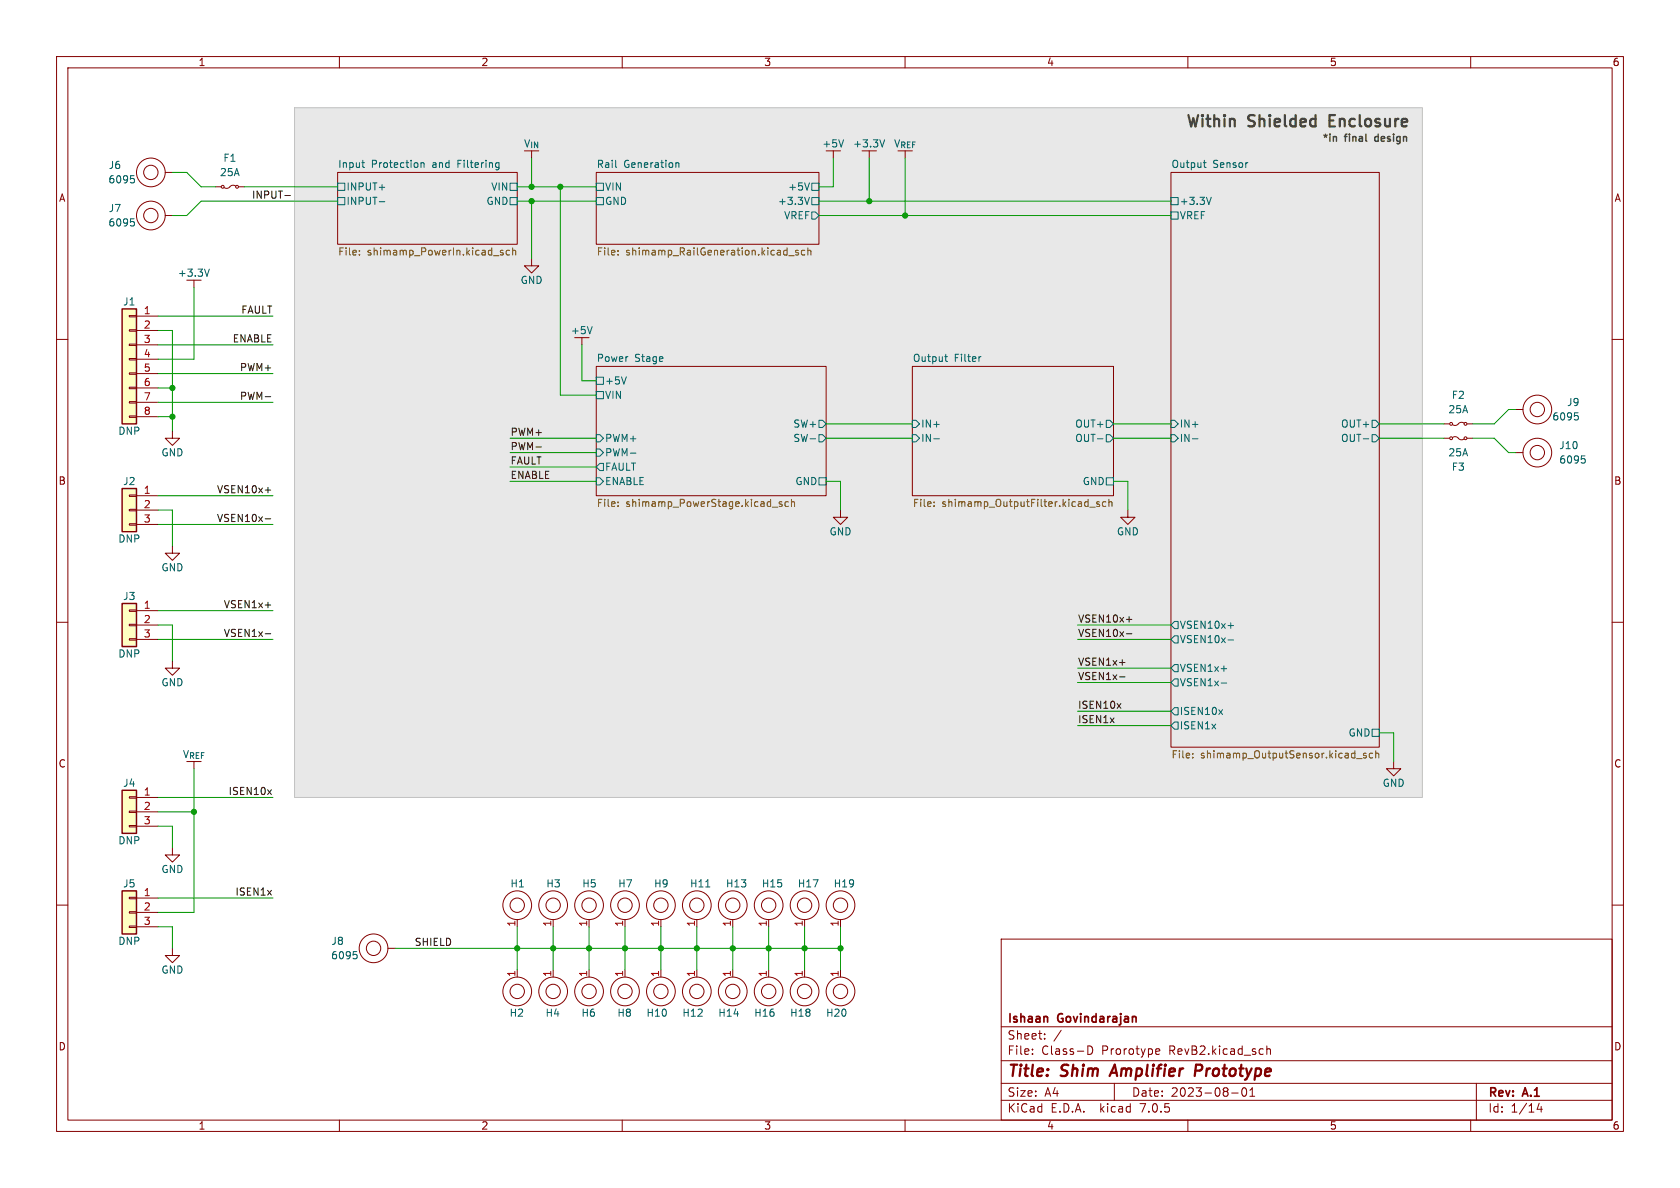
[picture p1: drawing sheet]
<svg xmlns="http://www.w3.org/2000/svg" width="297mm" height="210mm" viewBox="0 0 297 210" stroke-linecap="round" stroke-linejoin="round" font-family="sans-serif">
<path d="M0 0h297v210h-297z" fill="#fff" stroke="#fff" stroke-width=".18"/>
<g fill="none" stroke="#840000" stroke-width=".18">
<path d="M10 10h277v190h-277zM12 12h273v186h-273zM60 10v2M110 10v2M160 10v2M210 10v2M260 10v2M29.2 30.5h1.3M29.2 38.1h1.3M38.1 33h1M41.7 32.9a.89 .89 0 0 0-1.3 .3l-.4 .1-.4-.2M42.2 33h1"/>
<path d="M59.7 30.5h31.7v12.7h-31.7zM94 26.7v1.2M105.4 30.5h39.4v12.7h-39.4zM147.3 26.7v1.2M153.7 26.7v1.2M160 26.7v1.2M207 30.5h36.8v101.6h-36.8zM10 60h2M22.9 58.3h1.2v.2h-1.2zM22.9 55.8h1.2v.2h-1.2zM24.1 55.9h3.8M24.1 58.4h3.8"/>
<path d="M34.3 49.5v1.3M94 45.7v1.3h1.2l-1.2 1.3-1.3-1.3h1.3M102.9 59.7v1.3M285 60h2M22.9 73.5h1.2v.3h-1.2zM22.9 71h1.2v.2h-1.2zM22.9 68.5h1.2v.2h-1.2zM22.9 65.9h1.2v.3h-1.2zM22.9 63.4h1.2v.2h-1.2zM22.9 60.8h1.2v.3h-1.2zM24.1 61h3.8M24.1 63.5h3.8"/>
<path d="M24.1 66h3.8M24.1 68.6h3.8M24.1 71.1h3.8M24.1 73.7h3.8M30.5 76.2v1.3h1.2l-1.2 1.2-1.3-1.2h1.3M105.4 64.8h40.6v22.8h-40.6zM161.3 64.8h35.5v22.8h-35.5zM255.3 77.5h.9M255.3 74.9h.9M256.8 77.3a.96 .96 0 0 1 1.3 .4h.4l.3-.1M258.8 74.8a.89 .89 0 0 0-1.2 .3l-.4 .1-.4-.1M259.4 77.5h.9"/>
<path d="M259.4 74.9h.9M268 72.4h1.2M22.9 92.6h1.2v.2h-1.2zM22.9 90h1.2v.3h-1.2zM22.9 87.5h1.2v.3h-1.2zM24.1 87.6h3.8M24.1 90.2h3.8M24.1 92.7h3.8M30.5 96.5v1.3h1.2l-1.2 1.3-1.3-1.3h1.3M148.6 90.2v1.2h1.3l-1.3 1.3-1.3-1.3h1.3M199.4 90.2v1.2h1.3l-1.3 1.3-1.3-1.3h1.3M268 80h1.2"/>
<path d="M10 110h2M22.9 112.9h1.2v.3h-1.2zM22.9 110.4h1.2v.2h-1.2zM22.9 107.8h1.2v.3h-1.2zM24.1 108h3.8M24.1 110.5h3.8M24.1 113h3.8M30.5 116.8v1.3h1.2l-1.2 1.3-1.3-1.3h1.3M285 110h2M34.3 134.6v1.3M246.4 134.6v1.3h1.2l-1.2 1.3-1.3-1.3h1.3M10 160h2"/>
<path d="M22.9 145.9h1.2v.3h-1.2zM22.9 143.4h1.2v.2h-1.2zM22.9 140.8h1.2v.3h-1.2zM22.9 158.6h1.2v.3h-1.2zM24.1 141h3.8M24.1 143.5h3.8M24.1 146.1h3.8M24.1 158.8h3.8M30.5 149.9v1.2h1.2l-1.2 1.3-1.3-1.3h1.3M285 160h2M22.9 163.7h1.2v.3h-1.2zM22.9 161.2h1.2v.2h-1.2z"/>
<path d="M24.1 161.3h3.8M24.1 163.8h3.8M30.5 167.6v1.3h1.2l-1.2 1.3-1.3-1.3h1.3M68.6 167.6h1.2M91.4 162.6v1.2M91.4 171.5v1.2M97.8 162.6v1.2M97.8 171.5v1.2M104.1 162.6v1.2M104.1 171.5v1.2M110.5 162.6v1.2M110.5 171.5v1.2"/>
<path d="M116.8 162.6v1.2M116.8 171.5v1.2M123.2 162.6v1.2M123.2 171.5v1.2M129.5 162.6v1.2M129.5 171.5v1.2M135.9 162.6v1.2M135.9 171.5v1.2M142.2 162.6v1.2M142.2 171.5v1.2M148.6 162.6v1.2M148.6 171.5v1.2"/>
<path d="M177 166h108v32h-108zM60 198v2M110 198v2M160 198v2M177 194.5h108M177 191.5h108M177 187.5h108M177 181.5h108M182.5 186.3v.1M182.5 185.5v.1M184.7 183.6v.1M184.7 182.8v.1"/>
<path d="M187.6 182.1l-1.3 2M192.3 184.9a.76 .76 0 0 1 .9 .7 .76 .76 0 0 1-.9 .8zM197 191.5v3M204.3 186.2l.2 .2 .5-.1M204.3 185.6l.2-.2h.3l.2 .2v.2l-.7 .1M210 198v2M217.7 193.2h1.2M219.7 192.4a1 1 0 0 0 .2 1.4 .81 .81 0 0 0 .6-.6 .81 .81 0 0 0-.3-.8M221 193.8h.8M221 192.7l.4-.4v1.5M224 185.5l.2-.1 .3 .1 .1 .9M224 184.9v1.5"/>
<path d="M260 198v2M261 191.5v6.5M272.1 195l-.4 1.1h1M272.5 195.6v1"/>
<circle cx="26.7" cy="30.5" r="2.54"/>
<circle cx="26.7" cy="38.1" r="2.54"/>
<circle cx="26.7" cy="30.5" r="1.27"/>
<circle cx="26.7" cy="38.1" r="1.27"/>
<circle cx="39.4" cy="33" r=".25"/>
<circle cx="41.9" cy="33" r=".25"/>
<circle cx="256.5" cy="74.9" r=".25"/>
<circle cx="256.5" cy="77.5" r=".25"/>
<circle cx="259.1" cy="77.5" r=".25"/>
<circle cx="259.1" cy="74.9" r=".25"/>
<circle cx="271.8" cy="72.4" r="2.54"/>
<circle cx="271.8" cy="72.4" r="1.27"/>
<circle cx="271.8" cy="80" r="2.54"/>
<circle cx="271.8" cy="80" r="1.27"/>
<circle cx="66" cy="167.6" r="2.54"/>
<circle cx="66" cy="167.6" r="1.27"/>
<circle cx="91.4" cy="175.3" r="2.54"/>
<circle cx="91.4" cy="160" r="2.54"/>
<circle cx="91.4" cy="175.3" r="1.27"/>
<circle cx="91.4" cy="160" r="1.27"/>
<circle cx="97.8" cy="175.3" r="2.54"/>
<circle cx="97.8" cy="160" r="2.54"/>
<circle cx="97.8" cy="160" r="1.27"/>
<circle cx="97.8" cy="175.3" r="1.27"/>
<circle cx="104.1" cy="175.3" r="2.54"/>
<circle cx="104.1" cy="160" r="2.54"/>
<circle cx="104.1" cy="175.3" r="1.27"/>
<circle cx="104.1" cy="160" r="1.27"/>
<circle cx="110.5" cy="175.3" r="2.54"/>
<circle cx="110.5" cy="160" r="2.54"/>
<circle cx="110.5" cy="160" r="1.27"/>
<circle cx="110.5" cy="175.3" r="1.27"/>
<circle cx="116.8" cy="175.3" r="2.54"/>
<circle cx="116.8" cy="160" r="2.54"/>
<circle cx="116.8" cy="175.3" r="1.27"/>
<circle cx="116.8" cy="160" r="1.27"/>
<circle cx="123.2" cy="175.3" r="2.54"/>
<circle cx="123.2" cy="160" r="2.54"/>
<circle cx="123.2" cy="160" r="1.27"/>
<circle cx="123.2" cy="175.3" r="1.27"/>
<circle cx="129.5" cy="175.3" r="2.54"/>
<circle cx="129.5" cy="160" r="2.54"/>
<circle cx="129.5" cy="175.3" r="1.27"/>
<circle cx="129.5" cy="160" r="1.27"/>
<circle cx="135.9" cy="175.3" r="2.54"/>
<circle cx="135.9" cy="160" r="2.54"/>
<circle cx="135.9" cy="160" r="1.27"/>
<circle cx="135.9" cy="175.3" r="1.27"/>
<circle cx="142.2" cy="175.3" r="2.54"/>
<circle cx="142.2" cy="160" r="2.54"/>
<circle cx="142.2" cy="160" r="1.27"/>
<circle cx="142.2" cy="175.3" r="1.27"/>
<circle cx="148.6" cy="175.3" r="2.54"/>
<circle cx="148.6" cy="160" r="2.54"/>
<circle cx="148.6" cy="160" r="1.27"/>
<circle cx="148.6" cy="175.3" r="1.27"/>
</g>
<path d="M211.3 189.3h.8M212.2 188.2h-.7l-.3 2" fill="none" stroke="#840000" stroke-width=".4"/>
<g fill="#ffffc2" stroke="#ffffc2" stroke-width=".18">
<path d="M59.7 30.5h31.7v12.7h-31.7z"/>
<path d="M105.4 64.8h40.6v22.8h-40.6z"/>
<path d="M207 30.5h36.8v101.6h-36.8z"/>
<path d="M161.3 64.8h35.5v22.8h-35.5z"/>
<path d="M105.4 30.5h39.4v12.7h-39.4z"/>
<path d="M21.6 86.4h2.5v7.6h-2.5z"/>
<path d="M21.6 54.6h2.5v20.3h-2.5z"/>
<path d="M21.6 139.7h2.5v7.6h-2.5z"/>
<path d="M21.6 157.5h2.5v7.6h-2.5z"/>
<path d="M21.6 106.7h2.5v7.6h-2.5z"/>
</g>
<path d="M52.1 19.1h199.4v121.9h-199.4z" fill="#e8e8e8" stroke="#e8e8e8" stroke-width=".18"/>
<g fill="none" stroke="#006464" stroke-width=".18">
<path d="M23.1 31.1h.6M23.1 38.7h.6M23.5 31.5l.3 .3v.3l-.3 .2M23.5 39.2l.3 .2v.3l-.3 .2M59.7 34.9h1.3v1.3h-1.3zM59.7 32.4h1.3v1.3h-1.3zM64 28.8h.4M64.2 29.5l.2 .1M67.1 35.7h.9M74.4 28.9l.2-.1h.3l.1 .8M74.4 28.8v.8M87.7 28.8h.5"/>
<path d="M87.7 29.5h.5M88.2 28.8v1l-.2 .2h-.3M90.2 34.9h1.2v1.3h-1.2zM90.2 32.4h1.2v1.3h-1.2zM105.4 34.9h1.3v1.3h-1.3zM105.4 32.4h1.3v1.3h-1.3zM108.9 29.5l.1 .1M119.5 28.9l.2-.1h.3v.8M119.5 28.8v.8M143.1 34.9l-.4 1.2M143.5 37.5h.6l.7 .6-.7 .6h-.6zM143.5 32.4h1.3v1.3h-1.3z"/>
<path d="M143.5 34.9h1.3v1.3h-1.3zM149.1 24.7l-.4 1.3M156.4 24.7l-.4 1.3M207 34.9h1.3v1.3h-1.3zM207 37.5h1.3v1.2h-1.3zM212.7 28.8h.5M212.9 28.3v1.1l.3 .2M214.1 34.9l-.4 1.2M220.5 28.8h.1M37 47.6l-.4 1.2M104.7 57.7l-.4 1.3M105.4 79.4h.6l.7 .6-.7 .6h-.6z"/>
<path d="M105.4 76.8h.6l.7 .7-.7 .6h-.6zM105.4 66.7h1.3v1.2h-1.3zM105.4 69.2h1.3v1.3h-1.3zM110.7 66.6l-.4 1.3M144.8 76.8h.6l.6 .7-.6 .6h-.6zM144.8 74.3h.6l.6 .6-.6 .7h-.6zM161.3 76.8h.6l.7 .7-.7 .6h-.6zM161.3 74.3h.6l.7 .6-.7 .7h-.6zM165.1 77.6h1M167 63h.5M167.2 62.6v1.1l.3 .2M173.4 63l-.3 .2"/>
<path d="M194 77.6h1M195.6 74.3h.6l.6 .6-.6 .7h-.6zM195.6 76.8h.6l.6 .7-.6 .6h-.6zM207 74.3h.6l.7 .6-.7 .7h-.6zM207 76.8h.6l.7 .7-.7 .6h-.6zM210.8 77.6h1M241 77.6h1M242.6 74.3h.6l.6 .6-.6 .7h-.6zM242.6 76.8h.6l.6 .7-.6 .6h-.6zM278.4 73h.6M278.8 73.5l.2 .2v.3l-.2 .2M105.4 84.5h.6l.7 .6-.7 .6h-.6z"/>
<path d="M106 81.9h.7v1.3h-.7l-.6-.6zM111.4 80.1h1M144.8 84.5h1.2v1.2h-1.2zM195.6 84.5h1.2v1.2h-1.2zM279.6 80.6h.6M280 81.1l.3 .2v.3l-.3 .3M207.6 117.5h.7v1.2h-.7l-.6-.6zM207.6 109.9h.7v1.2h-.7l-.6-.6zM207.6 112.4h.7v1.3h-.7l-.6-.7zM215.9 118.2h1M217.1 110.6h1M217.1 113.1h1"/>
<path d="M207 120.7l.6-.7h.7v1.3h-.7zM207 128.3l.6-.7h.7v1.3h-.7zM207.6 125.1h.7v1.3h-.7l-.6-.7zM215.5 125.5l.6 .8M215.9 120.7h1M216.1 125.5l-.6 .8M242.6 128.9h1.2v1.3h-1.2zM124.8 156.8h.7M62.5 168.2h.6M62.9 168.7l.2 .2v.3l-.2 .3"/>
</g>
<g fill="none" stroke="#725600" stroke-width=".18">
<path d="M63.5 45v.1M63.5 44.3v.1M88.9 44.3l-.3-.1-.1 .2v.2l.4 .1v.3h-.4M90.1 44.3l-.4-.1-.2 .3 .1 .5h.5M90.6 44.4l.2-.2 .3 .1 .1 .8M90.6 43.8v1.3M109.3 44.3v.1M109.3 45v.1M139.4 45.2h1M141.1 44.3l-.3-.1-.2 .2 .1 .2 .4 .1v.3h-.5M142.3 44.3l-.4-.1-.2 .3 .1 .5h.5M142.8 44.4l.2-.2 .3 .1 .1 .8"/>
<path d="M142.8 43.8v1.3M109.3 89.4v.1M109.3 88.8v.1M136.5 89.7h1M138.2 88.8l-.3-.1-.2 .2 .1 .2 .4 .1v.3h-.5M139.4 88.8l-.4-.1-.2 .2 .1 .6h.5M139.9 88.8l.2-.1 .3 .1 .1 .7M139.9 88.3v1.2M165.1 89.4v.1M165.1 88.8v.1M192.7 89.7h.9M194.3 88.8l-.3-.1-.1 .2v.2l.4 .1v.3h-.4"/>
<path d="M195.5 88.8l-.4-.1-.2 .2 .1 .6h.5M196 88.8l.2-.1 .3 .1 .1 .7M196 88.3v1.2M210.9 133.9v.1M210.9 133.2v.1M239.8 134.1h1M241.5 133.2l-.3-.1-.2 .2 .1 .2 .4 .1v.3h-.5M242.7 133.2l-.4-.1-.2 .3 .1 .5h.5M243.2 133.3l.2-.2 .3 .1 .1 .8M243.2 132.7v1.3"/>
</g>
<path d="M21.6 54.6h2.5v20.3h-2.5zM21.6 86.4h2.5v7.6h-2.5zM21.6 106.7h2.5v7.6h-2.5zM21.6 139.7h2.5v7.6h-2.5zM21.6 157.5h2.5v7.6h-2.5z" fill="none" stroke="#840000" stroke-width=".25"/>
<g fill="none" stroke="#0f0f0f" stroke-width=".18">
<path d="M50.4 34.6h.9M46.9 70.1h1M94.7 79h1M46.9 86.6h1M46.9 91.7h1M46.9 112h1M46.9 107h1M197.9 117.1h1M197.9 119.7h1M199.1 112h1M199.1 109.5h1M47.3 139.6l.7 .9"/>
<path d="M48 139.6l-.7 .9M197.5 124.4l.7 .8M198.2 124.4l-.7 .8"/>
</g>
<path d="M52.1 19.1h199.4v121.9h-199.4z" fill="none" stroke="#c2c2c2" stroke-width=".18"/>
<g fill="none" stroke="#009600" stroke-width=".18">
<path d="M30.5 30.5h2.5l2.6 2.5h2.5M43.2 33h16.5M59.7 35.6h-24.1l-2.6 2.5h-2.5M91.4 33h14M91.4 35.6h14M94 27.9v5.1M94 35.6v10.1M99.1 33v36.9h6.3M144.8 38.1h62.2M144.8 35.6h62.2M147.3 27.9v5.1h-2.5M153.7 27.9v7.7"/>
<path d="M160 27.9v10.2M27.9 55.9h20.4M27.9 58.4h2.6v17.8M34.3 50.8v12.7h-6.4M27.9 68.6h2.6M27.9 71.1h20.4M27.9 61h20.4M27.9 66h20.4M27.9 73.7h2.6M90.2 77.5h15.2M102.9 61v6.3h2.5M146 77.5h15.3"/>
<path d="M146 74.9h15.3M196.8 77.5h10.2M196.8 74.9h10.2M243.8 77.5h11.5M243.8 74.9h11.5M260.3 77.5h3.9l2.5 2.5h1.3M268 72.4h-1.3l-2.5 2.5h-3.9M27.9 90.2h2.6v6.3M27.9 87.6h20.4M27.9 92.7h20.4M90.2 80h15.2M90.2 85.1h15.2"/>
<path d="M90.2 82.6h15.2M146 85.1h2.6v5.1M196.8 85.1h2.6v5.1M27.9 110.5h2.6v6.3M27.9 113h20.4M27.9 108h20.4M190.5 110.5h16.5M190.5 113h16.5M190.5 118.1h16.5M34.3 135.9v25.4h-6.4M190.5 128.3h16.5M190.5 125.7h16.5"/>
<path d="M190.5 120.7h16.5M243.8 129.5h2.6v5.1M27.9 146.1h2.6v3.8M27.9 141h20.4M27.9 143.5h6.4M27.9 158.8h20.4M27.9 163.8h2.6v3.8M69.8 167.6h78.8M91.4 163.8v7.7M97.8 163.8v7.7M104.1 163.8v7.7M110.5 163.8v7.7"/>
<path d="M116.8 163.8v7.7M123.2 163.8v7.7M129.5 163.8v7.7M135.9 163.8v7.7M142.2 163.8v7.7M148.6 163.8v7.7"/>
</g>
<g fill="#009600" stroke="#009600" stroke-width=".18">
<circle cx="99.1" cy="33" r=".46"/>
<circle cx="94" cy="33" r=".46"/>
<circle cx="94" cy="35.6" r=".46"/>
<circle cx="135.9" cy="167.6" r=".46"/>
<circle cx="142.2" cy="167.6" r=".46"/>
<circle cx="148.6" cy="167.6" r=".46"/>
<circle cx="123.2" cy="167.6" r=".46"/>
<circle cx="129.5" cy="167.6" r=".46"/>
<circle cx="104.1" cy="167.6" r=".46"/>
<circle cx="110.5" cy="167.6" r=".46"/>
<circle cx="116.8" cy="167.6" r=".46"/>
<circle cx="97.8" cy="167.6" r=".46"/>
<circle cx="91.4" cy="167.6" r=".46"/>
<circle cx="30.5" cy="73.7" r=".46"/>
<circle cx="30.5" cy="68.6" r=".46"/>
<circle cx="34.3" cy="143.5" r=".46"/>
<circle cx="153.7" cy="35.6" r=".46"/>
<circle cx="160" cy="38.1" r=".46"/>
</g>
<g font-size="2.8" fill="#484848">
<text x="209.5" y="22.6">Within</text>
<text x="220.6" y="22.6">Shielded</text>
<text x="235.5" y="22.6">Enclosure</text>
</g>
<g font-size="2.8" fill="#840000">
<text x="178" y="190.8">Title:</text>
<text x="187.5" y="190.8">Shim</text>
<text x="196.9" y="190.8">Amplifier</text>
<text x="212.3" y="190.8">Prototype</text>
</g>
<g font-size="2.1" fill="#840000">
<text x="178" y="183.9">Sheet:</text>
<text x="178" y="181.1">Ishaan</text>
<text x="187" y="181.1">Govindarajan</text>
<text x="178" y="186.6">File:</text>
<text x="184" y="186.6">Class-D</text>
<text x="194.7" y="186.6">Prorotype</text>
<text x="206.6" y="186.6">RevB2.kicad_sch</text>
<text x="178" y="196.8">KiCad</text>
<text x="178" y="194">Size:</text>
<text x="184.6" y="194">A4</text>
<text x="185.7" y="196.8">E.D.A.</text>
<text x="194.4" y="196.8">kicad</text>
<text x="200" y="194">Date:</text>
<text x="201.5" y="196.8">7.0.5</text>
<text x="206.9" y="194">2023-08-01</text>
<text x="263" y="194.2">Rev:</text>
<text x="263" y="196.8">Id:</text>
<text x="267" y="196.8">1/14</text>
<text x="269.2" y="194.2">A.1</text>
</g>
<g font-size="1.8" fill="#840000">
<text x="35" y="11.8">1</text>
<text x="85" y="11.8">2</text>
<text x="135" y="11.8">3</text>
<text x="185" y="11.8">4</text>
<text x="235" y="11.8">5</text>
<text x="285" y="11.8">6</text>
<text x="10.4" y="35.8">A</text>
<text x="285.4" y="35.8">A</text>
<text x="10.3" y="85.8">B</text>
<text x="285.3" y="85.8">B</text>
<text x="10.3" y="135.8">C</text>
<text x="285.3" y="135.8">C</text>
<text x="10.3" y="185.8">D</text>
<text x="285.3" y="185.8">D</text>
<text x="35" y="199.8">1</text>
<text x="85" y="199.8">2</text>
<text x="135" y="199.8">3</text>
<text x="185" y="199.8">4</text>
<text x="235" y="199.8">5</text>
<text x="285" y="199.8">6</text>
</g>
<g font-size="1.8" fill="#006464">
<text x="39.4" y="28.8">F1</text>
<text x="59.7" y="29.8">Input</text>
<text x="65.6" y="29.8">Protection</text>
<text x="76.4" y="29.8">and</text>
<text x="80.9" y="29.8">Filtering</text>
<text x="92.6" y="26.2">V_{IN}</text>
<text x="105.4" y="29.8">Rail</text>
<text x="110.2" y="29.8">Generation</text>
<text x="145.3" y="26.2">+5V</text>
<text x="150.8" y="26.2">+3.3V</text>
<text x="158" y="26.2">V_{REF}</text>
<text x="207" y="29.8">Output</text>
<text x="214.3" y="29.8">Sensor</text>
<text x="19.1" y="32.6">6095</text>
<text x="19.2" y="30">J6</text>
<text x="38.8" y="31.3">25A</text>
<text x="61.2" y="33.8">INPUT+</text>
<text x="86.8" y="33.8">VIN</text>
<text x="106.9" y="33.8">VIN</text>
<text x="139.3" y="33.8">+5V</text>
<text x="19.1" y="40.2">6095</text>
<text x="19.2" y="37.7">J7</text>
<text x="61.2" y="36.4">INPUT-</text>
<text x="86" y="36.4">GND</text>
<text x="106.9" y="36.4">GND</text>
<text x="137.5" y="36.4">+3.3V</text>
<text x="138.6" y="38.9">VREF</text>
<text x="208.5" y="36.4">+3.3V</text>
<text x="208.5" y="38.9">VREF</text>
<text x="31.4" y="49.1">+3.3V</text>
<text x="92" y="50.4">GND</text>
<text x="21.7" y="54.2">J1</text>
<text x="100.9" y="59.2">+5V</text>
<text x="105.4" y="64.1">Power</text>
<text x="112.1" y="64.1">Stage</text>
<text x="161.3" y="64.1">Output</text>
<text x="168.6" y="64.1">Filter</text>
<text x="106.9" y="68.1">+5V</text>
<text x="106.9" y="70.7">VIN</text>
<text x="256.6" y="70.7">F2</text>
<text x="277" y="71.9">J9</text>
<text x="20.9" y="77">DNP</text>
<text x="140.2" y="75.8">SW+</text>
<text x="162.8" y="75.8">IN+</text>
<text x="190.1" y="75.8">OUT+</text>
<text x="208.5" y="75.8">IN+</text>
<text x="237.1" y="75.8">OUT+</text>
<text x="256" y="73.2">25A</text>
<text x="274.4" y="74.5">6095</text>
<text x="28.5" y="80.8">GND</text>
<text x="106.9" y="83.4">FAULT</text>
<text x="106.9" y="80.8">PWM-</text>
<text x="106.9" y="78.3">PWM+</text>
<text x="140.2" y="78.3">SW-</text>
<text x="162.8" y="78.3">IN-</text>
<text x="190.1" y="78.3">OUT-</text>
<text x="208.5" y="78.3">IN-</text>
<text x="237.1" y="78.3">OUT-</text>
<text x="256" y="80.8">25A</text>
<text x="256.6" y="83.4">F3</text>
<text x="275.6" y="79.6">J10</text>
<text x="275.6" y="82.1">6095</text>
<text x="21.7" y="85.9">J2</text>
<text x="106.9" y="85.9">ENABLE</text>
<text x="140.6" y="85.9">GND</text>
<text x="191.4" y="85.9">GND</text>
<text x="146.6" y="94.8">GND</text>
<text x="197.4" y="94.8">GND</text>
<text x="20.9" y="96.1">DNP</text>
<text x="28.5" y="101.2">GND</text>
<text x="21.7" y="106.2">J3</text>
<text x="208.5" y="111.3">VSEN10x+</text>
<text x="208.5" y="113.9">VSEN10x-</text>
<text x="20.9" y="116.4">DNP</text>
<text x="208.5" y="118.9">VSEN1x+</text>
<text x="28.5" y="121.5">GND</text>
<text x="208.5" y="121.5">VSEN1x-</text>
<text x="208.5" y="129.1">ISEN1x</text>
<text x="208.5" y="126.6">ISEN10x</text>
<text x="238.4" y="130.4">GND</text>
<text x="32.3" y="134.2">V_{REF}</text>
<text x="21.7" y="139.3">J4</text>
<text x="244.4" y="139.3">GND</text>
<text x="20.9" y="149.4">DNP</text>
<text x="28.5" y="154.5">GND</text>
<text x="21.7" y="157">J5</text>
<text x="90.2" y="157">H1</text>
<text x="96.5" y="157">H3</text>
<text x="102.9" y="157">H5</text>
<text x="109.2" y="157">H7</text>
<text x="115.6" y="157">H9</text>
<text x="121.9" y="157">H11</text>
<text x="128.3" y="157">H13</text>
<text x="134.6" y="157">H15</text>
<text x="141" y="157">H17</text>
<text x="147.3" y="157">H19</text>
<text x="20.9" y="167.2">DNP</text>
<text x="58.5" y="167.2">J8</text>
<text x="28.5" y="172.3">GND</text>
<text x="58.5" y="169.7">6095</text>
<text x="90" y="179.9">H2</text>
<text x="96.4" y="179.9">H4</text>
<text x="102.7" y="179.9">H6</text>
<text x="109.1" y="179.9">H8</text>
<text x="114.2" y="179.9">H10</text>
<text x="120.6" y="179.9">H12</text>
<text x="126.9" y="179.9">H14</text>
<text x="133.3" y="179.9">H16</text>
<text x="139.6" y="179.9">H18</text>
<text x="146" y="179.9">H20</text>
</g>
<g font-size="1.8" fill="#484848">
<text x="233.7" y="25.2">*in</text>
<text x="237.8" y="25.2">final</text>
<text x="243.4" y="25.2">design</text>
</g>
<g font-size="1.8" fill="#0f0f0f">
<text x="44.4" y="35.2">INPUT-</text>
<text x="42.6" y="55.5">FAULT</text>
<text x="41.1" y="60.6">ENABLE</text>
<text x="42.4" y="65.7">PWM+</text>
<text x="42.4" y="70.8">PWM-</text>
<text x="90.2" y="77.1">PWM+</text>
<text x="90.2" y="79.7">PWM-</text>
<text x="90.2" y="82.2">FAULT</text>
<text x="38.3" y="87.3">VSEN10x+</text>
<text x="90.2" y="84.7">ENABLE</text>
<text x="38.3" y="92.4">VSEN10x-</text>
<text x="39.5" y="107.6">VSEN1x+</text>
<text x="39.5" y="112.7">VSEN1x-</text>
<text x="190.5" y="112.7">VSEN10x-</text>
<text x="190.5" y="110.1">VSEN10x+</text>
<text x="190.5" y="117.8">VSEN1x+</text>
<text x="190.5" y="125.4">ISEN10x</text>
<text x="190.5" y="120.3">VSEN1x-</text>
<text x="190.5" y="127.9">ISEN1x</text>
<text x="40.4" y="140.6">ISEN10x</text>
<text x="41.6" y="158.4">ISEN1x</text>
<text x="73.3" y="167.3">SHIELD</text>
</g>
<g font-size="1.8" fill="#725600">
<text x="59.7" y="45.4">File:</text>
<text x="64.8" y="45.4">shimamp_PowerIn.kicad_sch</text>
<text x="105.4" y="45.4">File:</text>
<text x="110.6" y="45.4">shimamp_RailGeneration.kicad_sch</text>
<text x="105.4" y="89.9">File:</text>
<text x="110.6" y="89.9">shimamp_PowerStage.kicad_sch</text>
<text x="161.3" y="89.9">File:</text>
<text x="166.4" y="89.9">shimamp_OutputFilter.kicad_sch</text>
<text x="207" y="134.3">File:</text>
<text x="212.2" y="134.3">shimamp_OutputSensor.kicad_sch</text>
</g>
<g font-size="1.8" fill="#a90000">
<text x="25.4" y="55.6">1</text>
<text x="25.4" y="58.2">2</text>
<text x="25.4" y="60.7">3</text>
<text x="25.4" y="63.2">4</text>
<text x="25.4" y="65.8">5</text>
<text x="25.4" y="68.3">6</text>
<text x="25.4" y="70.9">7</text>
<text x="25.4" y="73.4">8</text>
<text x="25.4" y="87.4">1</text>
<text x="25.4" y="89.9">2</text>
<text x="25.4" y="92.5">3</text>
<text x="25.4" y="107.7">1</text>
<text x="25.4" y="110.2">2</text>
<text x="25.4" y="112.8">3</text>
<text x="25.4" y="140.7">1</text>
<text x="25.4" y="143.3">2</text>
<text x="25.4" y="145.8">3</text>
<text x="25.4" y="158.5">1</text>
<text x="25.4" y="161">2</text>
<text x="25.4" y="163.6">3</text>
<text x="91.2" y="163.9" transform="rotate(-90 91.2 163.9)">1</text>
<text x="97.5" y="163.9" transform="rotate(-90 97.5 163.9)">1</text>
<text x="103.9" y="163.9" transform="rotate(-90 103.9 163.9)">1</text>
<text x="110.2" y="163.9" transform="rotate(-90 110.2 163.9)">1</text>
<text x="116.6" y="163.9" transform="rotate(-90 116.6 163.9)">1</text>
<text x="122.9" y="163.9" transform="rotate(-90 122.9 163.9)">1</text>
<text x="129.3" y="163.9" transform="rotate(-90 129.3 163.9)">1</text>
<text x="135.6" y="163.9" transform="rotate(-90 135.6 163.9)">1</text>
<text x="142" y="163.9" transform="rotate(-90 142 163.9)">1</text>
<text x="148.3" y="163.9" transform="rotate(-90 148.3 163.9)">1</text>
<text x="91.2" y="172.7" transform="rotate(-90 91.2 172.7)">1</text>
<text x="97.5" y="172.7" transform="rotate(-90 97.5 172.7)">1</text>
<text x="103.9" y="172.7" transform="rotate(-90 103.9 172.7)">1</text>
<text x="110.2" y="172.7" transform="rotate(-90 110.2 172.7)">1</text>
<text x="116.6" y="172.7" transform="rotate(-90 116.6 172.7)">1</text>
<text x="122.9" y="172.7" transform="rotate(-90 122.9 172.7)">1</text>
<text x="129.3" y="172.7" transform="rotate(-90 129.3 172.7)">1</text>
<text x="135.6" y="172.7" transform="rotate(-90 135.6 172.7)">1</text>
<text x="142" y="172.7" transform="rotate(-90 142 172.7)">1</text>
<text x="148.3" y="172.7" transform="rotate(-90 148.3 172.7)">1</text>
</g>
</svg>
